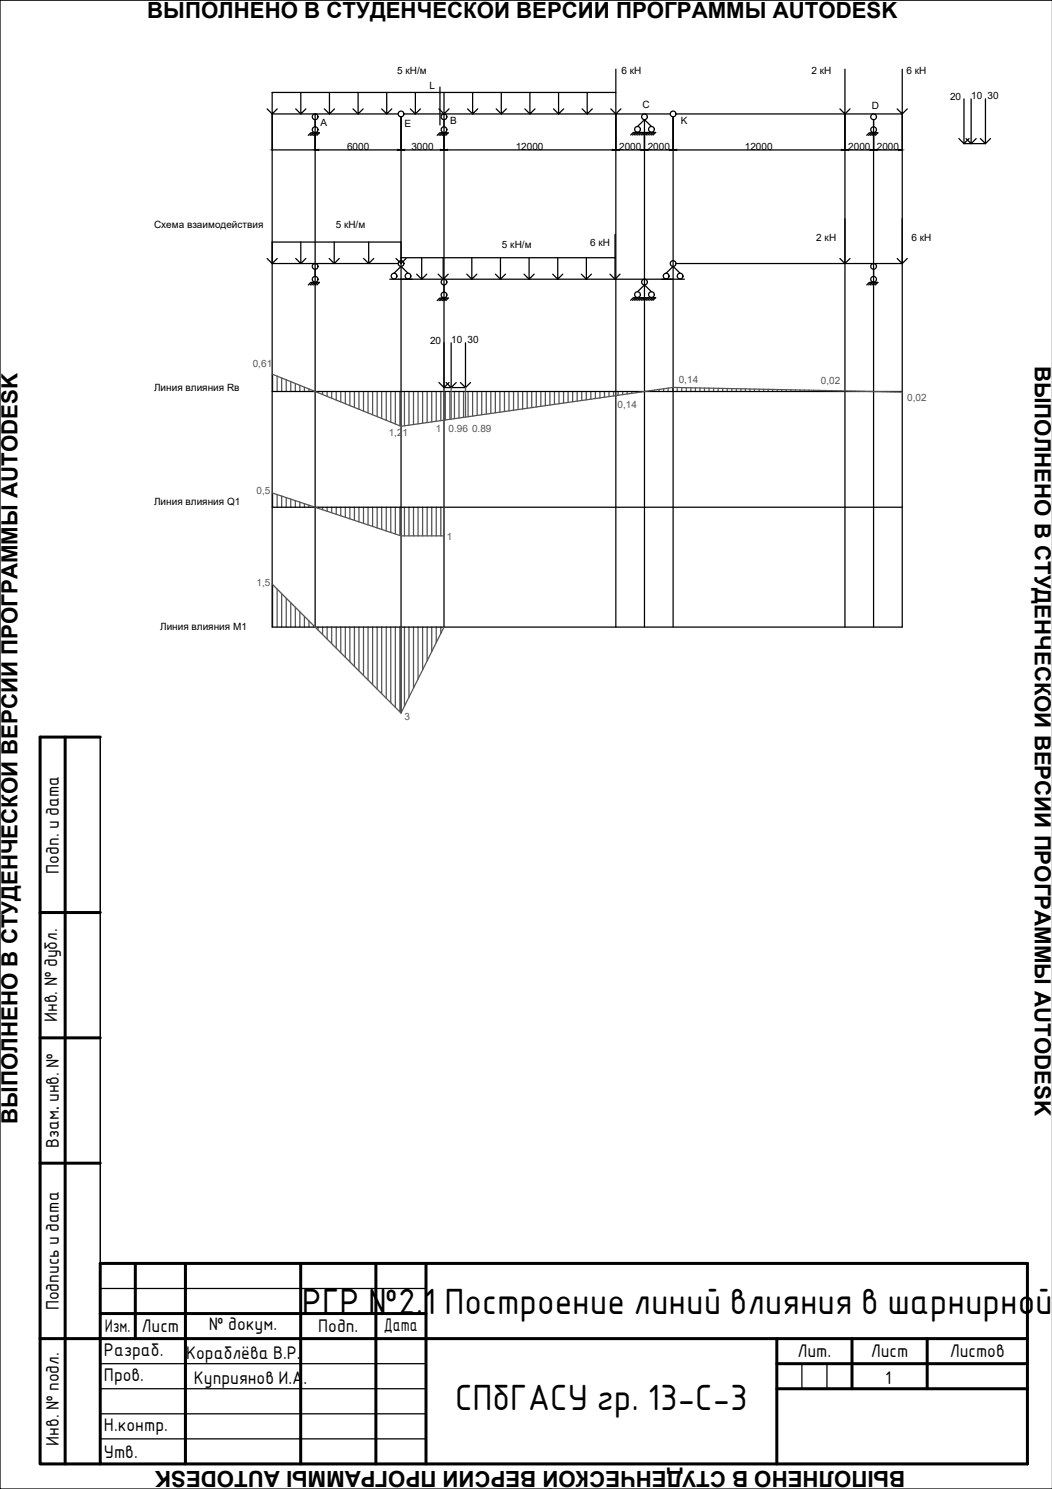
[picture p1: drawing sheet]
<svg xmlns="http://www.w3.org/2000/svg" width="210mm" height="297mm" viewBox="0 0 210 297" stroke-linecap="round" stroke-linejoin="round" font-family="sans-serif">
<g fill="none" stroke="#000" stroke-width=".25">
<path d="M60 18.4v4.3l1-1M65.7 18.4v4.3l1-1M71.4 18.4v4.3l1.1-1M77.2 18.4v4.3l1-1M82.9 18.4v4.3l1-1M87.8 17.4v7.5M88.6 18.4v4.3l1-1M94.3 18.4v4.3l1-1M100 18.4v4.3l1-1M105.7 18.4v4.3l1-1M111.4 18.4v4.3l1.1-1M117.2 18.4v4.3l1-1"/>
<path d="M122.9 18.4h-68.6v4.3l1-1M122.9 13.8v8.9M168.6 13.8v8.9l-1-1M180 13.8v8.9l-1-1M192.3 19.7v9l-1-1.1M193.8 19.7v9l-1-1.1M196.6 19.7v9l-1-1.1M53.3 21.7l1 1h25.1M59 21.7l1 1M61.5 27l.5-.5h1.7l-.5 .5M62.4 26.5l-.5 .5M62.7 26.5l-.5 .5"/>
<path d="M62.9 23.9v1.4M63.1 26.5l-.5 .5M63.4 26.5l-.5 .5M64.7 21.7l1 1M70.4 21.7l1 1M76.2 21.7l1 1M80.6 22.7h53.1M81.9 21.7l1 1M87.2 27l.5-.5h1.7l-.5 .5M87.6 21.7l1 1M88.1 26.5l-.5 .5M88.4 26.5l-.5 .5"/>
<path d="M88.6 23.9v1.4M88.8 26.5l-.5 .5M89.1 26.5l-.5 .5M93.3 21.7l1 1M99 21.7l1 1M104.7 21.7l1 1M110.4 21.7l1 1M116.2 21.7l1 1M121.9 21.7l1 1 1-1M126.7 26.4l-.5 .5M127 26.4l-.5 .5M127.2 25.2l1.4-1.3 1.4 1.3"/>
<path d="M127.4 26.4l-.5 .5M127.7 26.4l-.5 .5M128.1 26.4h-1.8l-.5 .5M128.1 26.4l-.5 .5M128.1 26.4h2.7M128.4 26.4l-.5 .5M128.8 26.4l-.5 .5M129.1 26.4l-.5 .5M129.4 26.4l-.5 .5M129.8 26.4l-.5 .5M130.1 26.4l-.5 .5M130.5 26.4l-.5 .5"/>
<path d="M130.8 26.4l-.5 .5M169.6 21.7l-1 1M172.9 27l.5-.5h1.8l-.5 .5M173.8 26.5l-.5 .5M174.2 26.5l-.6 .5M174.3 23.9v1.4M174.5 26.5l-.5 .5M174.8 26.5l-.5 .5M181 21.7l-1 1h-45.1M193.3 27.6l-1 1.1M194.8 27.6l-1 1.1M197.6 27.6l-1 1.1"/>
<path d="M54.3 78.1h125.7M88.6 68.4v8.9l-1-1M89.6 76.3l-1 1M90 68.4v8.9l-1-1M91 76.3l-1 1M92.9 68.4v8.9l-1-1M93.9 76.3l-1 1M54.3 101.2h125.7M54.3 125.1h125.7"/>
<circle cx="62.9" cy="25.9" r=".57"/>
<circle cx="62.9" cy="23.3" r=".57"/>
<circle cx="80" cy="22.7" r=".57"/>
<circle cx="88.6" cy="23.3" r=".57"/>
<circle cx="88.6" cy="25.9" r=".57"/>
<circle cx="127.2" cy="25.8" r=".57"/>
<circle cx="128.6" cy="23.3" r=".57"/>
<circle cx="130" cy="25.8" r=".57"/>
<circle cx="134.3" cy="22.7" r=".57"/>
<circle cx="174.3" cy="23.3" r=".57"/>
<circle cx="174.3" cy="25.9" r=".57"/>
</g>
<g fill="none" stroke="#000" stroke-width=".25">
<path d="M54.3 22.7v102.4M54.3 29.9h8.6M62.9 22.7v102.4M63.6 29.9h15.7M80 23.3v118.9M80.7 29.9h7.2M88.6 22.7v102.4M89.3 29.9h32.9M122.9 22.7v102.4M123.6 29.9h4.3M128.6 23.9v101.2M129.3 29.9h4.3"/>
<path d="M134.3 23.3v101.8M135 29.9h32.9M168.6 22.7v102.4M169.3 29.9h4.3M174.3 23.9v101.2M175 29.9h4.3M180 22.7v102.4"/>
</g>
<g fill="#000" stroke="#000" stroke-width=".2">
<path d="M62.9 29.9l.7-.1v.2zM79.3 29.8l.7 .1-.7 .1zM80 29.9l.7-.1v.2zM87.9 29.8l.7 .1-.7 .1zM88.6 29.9l.7-.1v.2zM122.2 29.8l.7 .1-.7 .1zM122.9 29.9l.7-.1v.2zM127.9 29.8l.7 .1-.7 .1zM128.6 29.9l.7-.1v.2zM133.6 29.8l.7 .1-.7 .1zM134.3 29.9l.7-.1v.2zM167.9 29.8l.7 .1-.7 .1z"/>
<path d="M168.6 29.9l.7-.1v.2zM173.6 29.8l.7 .1-.7 .1zM174.3 29.9l.7-.1v.2zM179.3 29.8l.7 .1-.7 .1z"/>
</g>
<g fill="none" stroke="#545454" stroke-width=".25">
<path d="M54.3 74.6l25.7 10.4 54.3-7.7 45.7 .9M54.4 74.7v3.4M55.3 75v3.1M56.2 75.4v2.7M57.1 75.8v2.3M58 76.1v2M58.9 76.5v1.6M59.8 76.9v1.2M60.7 77.2v.9M61.6 77.6v.5M62.6 78v.1M63.5 78.1v.2"/>
<path d="M64.4 78.1v.6M65.3 78.1v1M66.2 78.1v1.3M67.1 78.1v1.7M68 78.1v2.1M68.9 78.1v2.4M69.8 78.1v2.8M70.7 78.1v3.2M71.6 78.1v3.5M72.5 78.1v3.9M73.4 78.1v4.3M74.3 78.1v4.6"/>
<path d="M75.3 78.1v5M76.2 78.1v5.4M77.1 78.1v5.7M78 78.1v6.1M78.9 78.1v6.5M79.8 78.1v6.8M80.7 78.1v6.8M81.6 78.1v6.7M82.5 78.1v6.6M83.4 78.1v6.5M84.3 78.1v6.3M85.2 78.1v6.2"/>
<path d="M86.1 78.1v6.1M87 78.1v5.9M88 78.1v5.8M88.6 78.1v5.7M88.9 78.1v5.7M89.8 78.1v5.5M90 77.3v6.3M90.7 78.1v5.4M91.6 78.1v5.3M92.5 78.1v5.2M92.9 77.3v5.9M93.4 78.1v5"/>
<path d="M94.3 78.1v4.9M95.2 78.1v4.8M96.1 78.1v4.6M97 78.1v4.5M97.9 78.1v4.4M98.8 78.1v4.3M99.7 78.1v4.1M100.7 78.1v4M101.6 78.1v3.9M102.5 78.1v3.7M103.4 78.1v3.6M104.3 78.1v3.5"/>
<path d="M105.2 78.1v3.3M106.1 78.1v3.2M107 78.1v3.1M107.9 78.1v3M108.8 78.1v2.8M109.7 78.1v2.7M110.6 78.1v2.6M111.5 78.1v2.4M112.4 78.1v2.3M113.4 78.1v2.2M114.3 78.1v2M115.2 78.1v1.9"/>
<path d="M116.1 78.1v1.8M117 78.1v1.7M117.9 78.1v1.5M118.8 78.1v1.4M119.7 78.1v1.3M120.6 78.1v1.1M121.5 78.1v1M122.4 78.1v.9M123.3 78.1v.8M124.2 78.1v.6M125.1 78.1v.5M126.1 78.1v.4"/>
<path d="M127 78.1v.2M127.9 78.1v.1M128.8 78.1h.1M129.7 77.9v.2M130.6 77.8v.3M131.5 77.7v.4M132.4 77.6v.5M133.3 77.4v.7M134.2 77.3v.8M135.1 77.3v.8M136 77.3v.8M136.9 77.3v.8"/>
<path d="M137.8 77.4v.7M138.8 77.4v.7M139.7 77.4v.7M140.6 77.4v.7M141.5 77.4v.7M142.4 77.5v.6M143.3 77.5v.6M144.2 77.5v.6M145.1 77.5v.6M146 77.5v.6M146.9 77.5v.6M147.8 77.6v.5"/>
<path d="M148.7 77.6v.5M149.6 77.6v.5M150.5 77.6v.5M151.5 77.6v.5M152.4 77.7v.4M153.3 77.7v.4M154.2 77.7v.4M155.1 77.7v.4M156 77.7v.4M156.9 77.7v.4M157.8 77.8v.3M158.7 77.8v.3"/>
<path d="M159.6 77.8v.3M160.5 77.8v.3M161.4 77.8v.3M162.3 77.9v.2M163.2 77.9v.2M164.2 77.9v.2M165.1 77.9v.2M166 77.9v.2M166.9 77.9v.2M167.8 78v.1M168.7 78v.1M169.6 78v.1"/>
<path d="M170.5 78v.1M171.4 78v.1M172.3 78.1h.1M173.2 78.1h.1M174.1 78.1h.1M175 78.1h.1M175.9 78.1h.1M176.9 78.1v.1M177.8 78.1v.1M178.7 78.1v.1M179.6 78.1v.1M54.3 98.3l25.7 8.6h8.6v-5.7"/>
<path d="M54.4 98.4v2.8M55.3 98.7v2.5M56.2 99v2.2M57.1 99.3v1.9M58 99.6v1.6M58.9 99.9v1.3M54.3 116.5l25.7 25.7M54.4 116.6v8.5M55.3 117.5v7.6M56.2 118.4v6.7M57.1 119.3v5.8M59.8 100.2v1"/>
<path d="M60.7 100.5v.7M61.6 100.8v.4M62.6 101.1v.1M63.5 101.2v.2M64.4 101.2v.5M65.3 101.2v.8M66.2 101.2v1.1M67.1 101.2v1.4M68 101.2v1.7M68.9 101.2v2M69.8 101.2v2.3M70.7 101.2v2.6"/>
<path d="M71.6 101.2v2.9M72.5 101.2v3.2M73.4 101.2v3.5M74.3 101.2v3.8M75.3 101.2v4.1M76.2 101.2v4.4M77.1 101.2v4.7M78 101.2v5M78.9 101.2v5.3M79.8 101.2v5.6M80.7 101.2v5.7M81.6 101.2v5.7"/>
<path d="M82.5 101.2v5.7M83.4 101.2v5.7M84.3 101.2v5.7M85.2 101.2v5.7M86.1 101.2v5.7M87 101.2v5.7M88 101.2v5.7M58 120.2v4.9M58.9 121.1v4M59.8 122v3.1M60.7 123v2.1M61.6 123.9v1.2"/>
<path d="M62.6 124.8v.3M63.5 125.1v.6M64.4 125.1v1.5M65.3 125.1v2.4M66.2 125.1v3.3M67.1 125.1v4.2M68 125.1v5.1M68.9 125.1v6M69.8 125.1v6.9M70.7 125.1v7.8M71.6 125.1v8.7M72.5 125.1v9.6"/>
<path d="M73.4 125.1v10.6M74.3 125.1v11.5M75.3 125.1v12.4M76.2 125.1v13.3M77.1 125.1v14.2M78 125.1v15.1M78.9 125.1v16M79.8 125.1v16.9M80 125.1v17.1l8.6-17.1M80.7 125.1v15.8M81.6 125.1v14M82.5 125.1v12.2"/>
<path d="M83.4 125.1v10.3M84.3 125.1v8.5M85.2 125.1v6.7M86.1 125.1v4.9M87 125.1v3.1M88 125.1v1.3"/>
</g>
<g fill="none" stroke="#000" stroke-width=".25">
<path d="M53.3 51.6l1 1h25.1M55.3 51.6l-1 1v-4.3h25.7v4.3l1-1M59 51.6l1 1M60 48.3v4.3l1-1M61.5 56.8l.5-.5h1.7l-.5 .5M62.4 56.3l-.5 .5M62.7 56.3l-.5 .5M62.9 53.7v1.4M63.1 56.3l-.5 .5M63.4 56.3l-.5 .5M65.7 51.6l1 1M66.7 48.3v4.3l1-1"/>
<path d="M72.6 51.6l1 1M73.6 48.3v4.3l1-1M77.8 55.7h4.5M78.6 54.5l1.4-1.4 1.4 1.4M79 51.6l1 1M79.9 55.7h54.2M80 51.4h42.7M83.1 54.7l1 1M84.1 51.4v4.3l1.1-1M87.2 60l.5-.5h1.7l-.5 .5M87.4 54.7l1 1M88.1 59.5l-.5 .5"/>
<path d="M88.4 51.4v4.3l1-1M88.4 59.5l-.5 .5M88.6 56.8v1.5M88.8 59.5l-.5 .5M89.1 59.5l-.5 .5M93.1 54.7l1 1M94.1 51.4v4.3l1.1-1M98.8 54.7l1.1 1M99.9 51.4v4.3l1-1M104.6 54.7l1 1M105.6 51.4v4.3l1-1M110.3 54.7l1 1"/>
<path d="M111.3 51.4v4.3l1-1M116 54.7l1 1M117 51.4v4.3l1-1M121.7 54.7l1 1 1-1M122.7 46.8v8.9M126.7 59.4l-.5 .5M127 59.4l-.5 .5M127.2 58.2l1.4-1.4 1.4 1.4M127.4 59.4l-.5 .5M127.7 59.4l-.5 .5M128.1 59.4h-1.8l-.5 .5M128.1 59.4l-.5 .5"/>
<path d="M128.1 59.4h2.7M128.4 59.4l-.5 .5M128.8 59.4l-.5 .5M129.1 59.4l-.5 .5M129.4 59.4l-.5 .5M129.8 59.4l-.5 .5M130.1 59.4l-.5 .5M130.5 59.4l-.5 .5M130.8 59.4l-.5 .5M132.1 55.7h4.5M132.9 54.5l1.4-1.4 1.4 1.4M168.6 43.6v9l-1-1"/>
<path d="M169.6 51.6l-1 1M172.9 56.8l.5-.5h1.8l-.5 .5M173.8 56.3l-.5 .5M174.2 56.3l-.6 .5M174.3 53.7v1.4M174.5 56.3l-.5 .5M174.8 56.3l-.5 .5M180 43.6v9l-1-1M181 51.6l-1 1h-45.1"/>
<circle cx="62.9" cy="53.1" r=".57"/>
<circle cx="62.9" cy="55.7" r=".57"/>
<circle cx="78.6" cy="55.1" r=".57"/>
<circle cx="80" cy="52.6" r=".57"/>
<circle cx="81.4" cy="55.1" r=".57"/>
<circle cx="88.6" cy="56.3" r=".57"/>
<circle cx="88.6" cy="58.8" r=".57"/>
<circle cx="127.2" cy="58.8" r=".57"/>
<circle cx="128.6" cy="56.3" r=".57"/>
<circle cx="130" cy="58.8" r=".57"/>
<circle cx="132.9" cy="55.1" r=".57"/>
<circle cx="134.3" cy="52.6" r=".57"/>
<circle cx="135.7" cy="55.1" r=".57"/>
<circle cx="174.3" cy="55.7" r=".57"/>
<circle cx="174.3" cy="53.1" r=".57"/>
</g>
<path d="M192.3 28.7h4.3M88.6 77.3h4.3" fill="none" stroke="#000" stroke-width=".25"/>
<!-- layer: 0 -->
<path d="M210 0h-210v297h210M20 257h65M20 272h65M20 277h65M160 272v5M165 272v5M20 282h65M20 287h65" fill="none" stroke="#000" stroke-width=".25"/>
<g fill="none" stroke="#000" stroke-width=".6">
<path d="M13 147v145M20 147h-12v145h12M8 182h12M8 207h12M8 232h12M20 252h185v40h-185zM27 252v15M37 252v40M60 252v40M75 252v40M85 252v40M8 267h197"/>
<path d="M20 262h65M155 272h50M155 277h50M155 267v25M170 267v10M185 267v10"/>
</g>
<path d="M20 147v145" fill="none" stroke="#000" stroke-width=".3"/>
<g font-size="7">
<text x="60.3" y="262">РГР №2.1 Построение линий влияния в шарнирной</text>
<text x="90.8" y="281.3">СПбГАСУ гр. 13-С-3</text>
</g>
<g font-size="4.4">
<text x="29.4" y="3.5">ВЫПОЛНЕНО В СТУДЕНЧЕСКОЙ ВЕРСИИ ПРОГРАММЫ AUTODESK</text>
<text x="206.5" y="72.9" transform="rotate(90 206.5 72.9)">ВЫПОЛНЕНО В СТУДЕНЧЕСКОЙ ВЕРСИИ ПРОГРАММЫ AUTODESK</text>
<text x="3.5" y="224.2" transform="rotate(-90 3.5 224.2)">ВЫПОЛНЕНО В СТУДЕНЧЕСКОЙ ВЕРСИИ ПРОГРАММЫ AUTODESK</text>
<text x="180.6" y="293.5" transform="rotate(-180 180.6 293.5)">ВЫПОЛНЕНО В СТУДЕНЧЕСКОЙ ВЕРСИИ ПРОГРАММЫ AUTODESK</text>
</g>
<g font-size="3.5">
<text x="11.7" y="174.3" transform="rotate(-90 11.7 174.3)">Подп. и дата</text>
<text x="11.4" y="203.9" transform="rotate(-90 11.4 203.9)">Инв. № дубл.</text>
<text x="11.7" y="221.5" transform="rotate(-90 11.7 221.5)">.</text>
<text x="11.7" y="229.1" transform="rotate(-90 11.7 229.1)">Взам. инв. №</text>
<text x="11.7" y="261.4" transform="rotate(-90 11.7 261.4)">Подпись и дата</text>
<text x="20.9" y="265.8">Изм.</text>
<text x="28.2" y="265.8">Лист</text>
<text x="41.7" y="265.4">№ докум.</text>
<text x="63.5" y="265.8">Подп.</text>
<text x="76.6" y="265.6">Дата</text>
<text x="20.7" y="270.4">Разраб.</text>
<text x="20.7" y="275.4">Пров.</text>
<text x="37.1" y="271">Кораблёва В.Р.</text>
<text x="159.1" y="270.8">Лит.</text>
<text x="173.7" y="270.8">Лист</text>
<text x="189.5" y="270.8">Листов</text>
<text x="38.7" y="276">Куприянов И.А.</text>
<text x="176.6" y="276">1</text>
<text x="20.7" y="285.4">Н.контр.</text>
<text x="11.7" y="288.5" transform="rotate(-90 11.7 288.5)">Инв. № подл.</text>
<text x="20.7" y="290.8">Утв.</text>
</g>
<g font-size="2">
<text x="79.3" y="14.8">5 кН/м</text>
<text x="85.7" y="17.8">L</text>
<text x="124" y="14.8">6 кН</text>
<text x="161.9" y="14.8">2 кН</text>
<text x="180.9" y="14.8">6 кН</text>
<text x="128.2" y="21.6">C</text>
<text x="173.9" y="21.7">D</text>
<text x="189.6" y="19.9">20</text>
<text x="193.8" y="19.8">10</text>
<text x="197" y="19.8">30</text>
<text x="63.9" y="25.1">A</text>
<text x="69.2" y="29.9">6000</text>
<text x="80.7" y="25.3">E</text>
<text x="82.1" y="29.9">3000</text>
<text x="89.8" y="24.8">B</text>
<text x="102.9" y="29.9">12000</text>
<text x="123.5" y="29.9">2000</text>
<text x="129.2" y="29.9">2000</text>
<text x="135.8" y="24.8">K</text>
<text x="148.6" y="29.9">12000</text>
<text x="169.2" y="29.9">2000</text>
<text x="175" y="29.9">2000</text>
<text x="30.7" y="45.5">Схема взаимодействия</text>
<text x="67" y="45.5">5 кН/м</text>
<text x="162.9" y="48">2 кН</text>
<text x="181.8" y="48">6 кН</text>
<text x="100.2" y="49.5">5 кН/м</text>
<text x="117.8" y="49">6 кН</text>
<text x="85.8" y="68.5">20</text>
<text x="90" y="68.5">10</text>
<text x="93.3" y="68.5">30</text>
<text x="30.7" y="77.9">Линия влияния Rв</text>
<text x="30.7" y="100.8">Линия влияния Q1</text>
<text x="31.9" y="125.7">Линия влияния M1</text>
</g>
<g font-size="2" fill="#545454">
<text x="50.4" y="73.3">0,61</text>
<text x="135.4" y="76.4">0,14</text>
<text x="163.8" y="76.6">0,02</text>
<text x="123.2" y="81.4">0,14</text>
<text x="181" y="80">0,02</text>
<text x="77.6" y="87">1,21</text>
<text x="87" y="86.1">1</text>
<text x="89.5" y="86.1">0.96</text>
<text x="94.2" y="86.1">0.89</text>
<text x="51.2" y="98.5">0,5</text>
<text x="89.2" y="107.8">1</text>
<text x="51.2" y="116.9">1,5</text>
<text x="80.7" y="143.6">3</text>
</g>
</svg>
